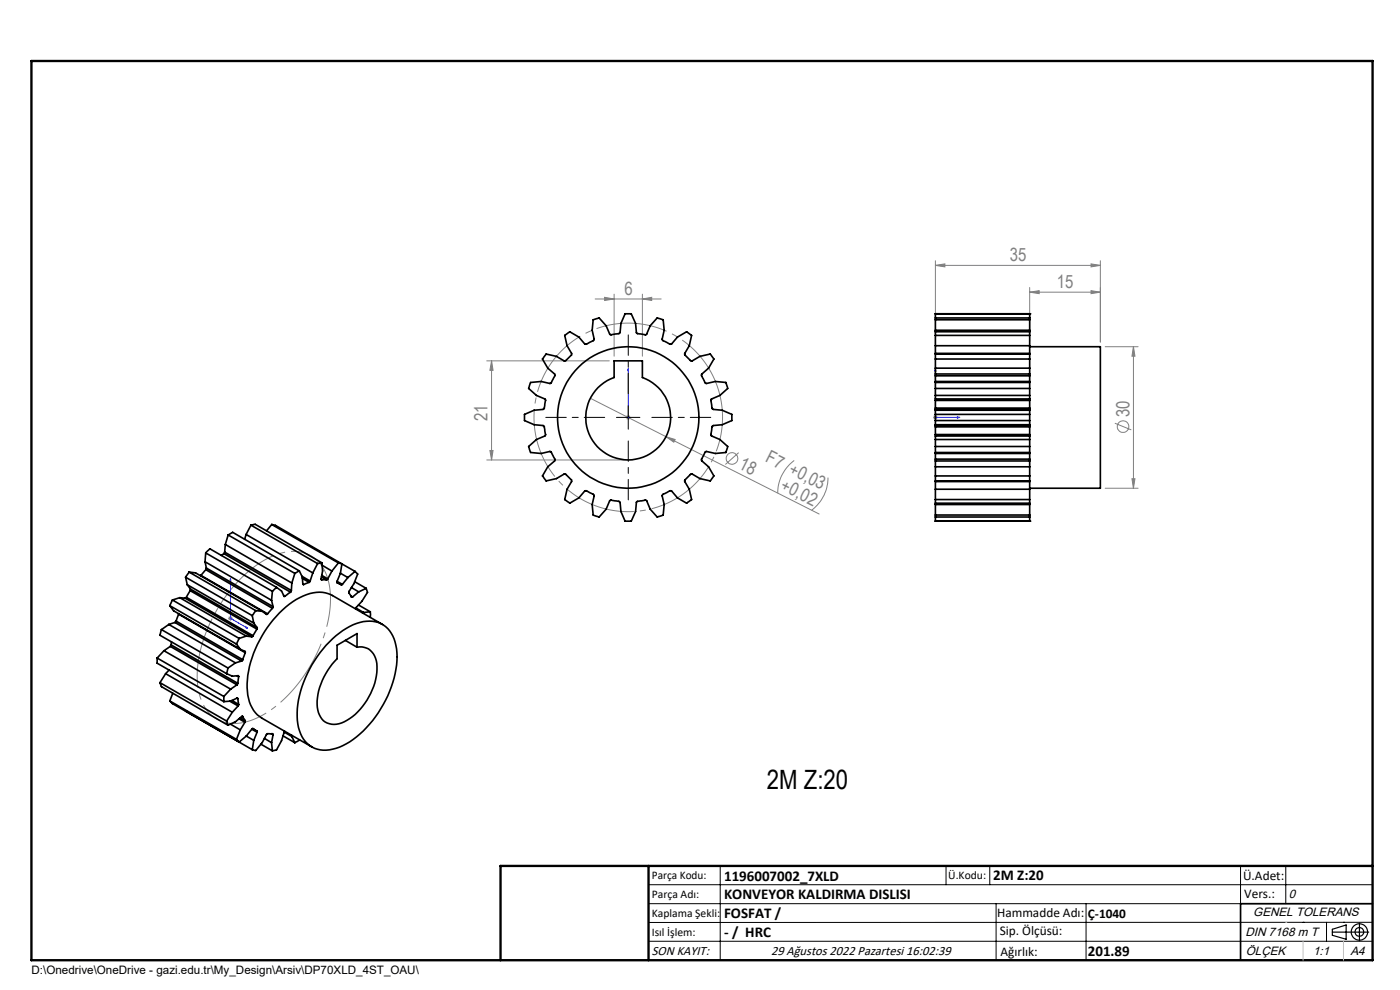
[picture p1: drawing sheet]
<svg xmlns="http://www.w3.org/2000/svg" width="297mm" height="210mm" viewBox="0 0 297 210" stroke-linecap="round" stroke-linejoin="round" font-family="sans-serif">
<g fill="none" stroke="#808080" stroke-width=".21">
<path d="M198.4 56.3l2-.3v.6zM198.4 55.3v19.9M198.4 56.3h35M231.5 56l1.9 .3-1.9 .3zM233.4 55.3v17.3M103.3 76.5h26M104.3 76.5v21.1M104.3 76.5l.3 2.1h-.7zM126.3 63.4h14M128.3 63.1l2 .3-2 .3zM130.3 62.4v13.2M136.3 63.4l2-.3v.6z"/>
<path d="M136.3 62.4v13.2M218.4 62l2.1-.3v.6zM218.4 61v11.3M218.4 62h15M231.5 61.7l1.9 .3-1.9 .3zM234.5 73.5h6.9M240.5 73.5l.3 2.1h-.7zM240.5 73.5v30.1M103.3 97.6h29M103.9 95.6h.7l-.3 2zM125.2 84.5l48.6 24.5M132.8 88.5h1"/>
<path d="M132.9 88.2l.7 .7M133.3 88v1.1M133.6 88.2l-.7 .7M141.3 92.6l1.9 .6-.3 .6zM156.7 96l-2.8 2.5M168.5 97.7a8.6 8.6 0 0 0-3.5 6.9M197.9 88.5h1M198.1 88.2l.7 .7M198.4 88v1.1M198.8 88.2l-.7 .7M236.5 89.8l3.5 1.4M175.6 101.3a8.5 8.5 0 0 1-3.4 7"/>
<path d="M234.5 103.6h6.9M240.1 101.6h.7l-.3 2zM48.4 131.2h1M48.5 130.8l.7 .7M48.9 130.7v.9M49.2 130.8l-.7 .7"/>
<circle cx="155.3" cy="97.3" r="1.24"/>
<circle cx="238.2" cy="90.5" r="1.24"/>
</g>
<g fill="none" stroke="#000" stroke-width=".25">
<path d="M282.6 197.7h7.8M282.6 197.1l3-.9v3l-3-.8zM288.4 195.8v3.8M106.2 203.7h185"/>
<circle cx="288.4" cy="197.7" r="1.74"/>
<circle cx="288.4" cy="197.7" r=".93"/>
</g>
<path d="M133.3 78.2v.5v-.5M133.3 78.2v10.3M198.4 78.2v10.3h5.2M198.4 78.2l.2 .5h-.3zM133.3 88.4v.3zM133.3 88.5h.1M203.1 88.4l.5 .1-.5 .2zM48.9 122.7l.1 .5-.2-.1zM48.9 122.7v8.5l3.6 2.1M52.2 133l.3 .3-.3-.1z" fill="none" stroke="#00f" stroke-width=".21"/>
<path d="M152.4 82.7a20 20 0 0 0-33.5-8.1 20 20 0 0 0 9.1 33.2 20 20 0 0 0 24.7-23.9l-.3-1.2" fill="none" stroke="#808080" stroke-width=".21" stroke-dasharray="15.2 1.3 1.3 1.3" stroke-dashoffset="1.9" stroke-linecap="butt"/>
<path d="M69.5 122.6a7.5 7.5 0 0 0-9.9-5.3 24.2 24.2 0 0 0-12.7 10.6 27.9 27.9 0 0 0-4.9 17.6 8.4 8.4 0 0 0 5.5 7.7 12.3 12.3 0 0 0 10.2-2.8 31.6 31.6 0 0 0 12.4-23.5l-.1-2-.5-2.3" fill="none" stroke="#808080" stroke-width=".21" stroke-dasharray="15.2 1.3 1.3 1.3" stroke-dashoffset="4.8" stroke-linecap="butt"/>
<g fill="none" stroke="#000" stroke-width=".21">
<path d="M130.8 88.5h4.9M133.3 86.1v4.9M137.6 187.7h153.6M137.6 191.7h153.6M137.6 199.7h153.6M152.8 183.7v20M200.7 183.7v4M210 183.7v4M211.3 191.7v12M230.4 191.7v12M263.2 183.7v20M272.8 183.7v8"/>
<path d="M276.4 195.6h.1M281.4 195.6v4.1M285 195.6h.1M291.2 195.6l-153.6 .1"/>
</g>
<path d="M291.2 191.7h-28v12" fill="none" stroke="#000" stroke-width=".35"/>
<path d="M6.7 12.9h284.5v190.8h-284.5zM137.6 183.7v20M291.2 183.7h-185v20" fill="none" stroke="#000" stroke-width=".5"/>
<path d="M276.4 199.7v4M285 199.7v4" fill="none" stroke="#c0c0c0" stroke-width=".21"/>
<path d="M272.8 195.6h.1" fill="none" stroke="#c0c0c0" stroke-width=".25"/>
<path d="M128.3 88.5h-12.5M133.3 83.5v-12.5M133.3 93.5v12.5M138.3 88.5h12.5" fill="none" stroke="#000" stroke-width=".21" stroke-dasharray="15.2 1.3 1.3 1.3" stroke-dashoffset="10.9"/>
<g fill="#00f">
<path d="M133.3 88.4v.3zM133.3 78.2v.5z"/>
<path d="M203.1 88.4l.5 .1-.5 .2zM198.4 78.2l.2 .5h-.3z"/>
<path d="M52.2 133l.3 .3-.3-.1zM48.9 122.7l.1 .5-.2-.1z"/>
</g>
<g fill="#808080">
<path d="M141.3 92.6l1.9 .6-.3 .6z"/>
<path d="M136.3 63.4l2-.3v.6zM128.3 63.1l2 .3-2 .3z"/>
<path d="M231.5 61.7l1.9 .3-1.9 .3zM218.4 62l2.1-.3v.6z"/>
<path d="M198.4 56.3l2-.3v.6zM231.5 56l1.9 .3-1.9 .3z"/>
<path d="M104.3 76.5l.3 2.1h-.7zM103.9 95.6h.7l-.3 2z"/>
<path d="M240.5 73.5l.3 2.1h-.7zM240.1 101.6h.7l-.3 2z"/>
</g>
<g fill="none" stroke="#000" stroke-width=".35">
<path d="M115.9 75.1l2.1 .5 1.9 1 1.4-1.4-1-1.9-.5-2.2 .8-.6 .3-.1 1.9 1.1 1.3 1.5h.3l1.6-.9-.4-2 .2-2.3 1.3-.4 1.5 1.7 .8 1.8 .2 .1 1.9-.3 .2-2.1 .9-2h1.3a7.8 7.8 0 0 1 1.1 4l.2 .2 1.7 .2 .3-.1a8.1 8.1 0 0 1 2.2-3.5l1.3 .4 .2 2.3-.4 2 1.4 .8 .6 .1 1.2-1.5 2-1.1 1 .7-.5 2.2-1 1.7 .1 .3 1.2 1.2 .3 .1 1.7-1 2.2-.5 .7 1.1-1.1 1.9-1.5 1.4 .8 1.7 .3 .1 1.9-.4 2.2 .2 .4 1.3a8.1 8.1 0 0 1-3.5 2.3l-.1 .2 .4 1.9 2 .2 2.1 .9v1.3l-2.1 .9-2.1 .3-.3 1.8 .1 .3a8.1 8.1 0 0 1 3.5 2.2l-.4 1.3-2.2 .2-2-.4-1 1.6v.3l1.5 1.3 1.1 2-.7 1-2.2-.5-1.7-1-.3 .1-1.2 1.2-.1 .3 1 1.7 .5 2.2-1 .7-2-1.1-1.2-1.5-.6 .1-1.4 .8 .4 2-.2 2.2-1.3 .5-1.5-1.7-.8-1.9-1.9 .3-.2 .1a7.8 7.8 0 0 1-1.1 4.1h-1.3l-.9-2.1-.1-1.9-.2-.2-1.9-.3-.9 1.9-1.5 1.7-.6-.2-.7-.3-.2-2.2 .4-1.8-.1-.3-1.5-.8h-.3l-1.3 1.5-1.9 1.1-1.1-.7 .5-2.2 1-1.7-.1-.3-1.3-1.3-1.9 1-2.1 .5-.8-1 1.1-2 1.6-1.5-1-1.7-2 .4-2.2-.2-.5-1.3 1.7-1.5 1.8-.7 .1-.3-.3-1.9-2.1-.2-2-.9v-1.3l2-.9 1.9-.2 .3-.1 .2-2-1.9-.8-1.7-1.5 .5-1.3 2.2-.2 2 .4 .8-1.4 .1-.5-1.5-1.3-1.1-1.9zM130.3 76.5h6v3.6a9 9 0 0 1 4.2 13.8 9 9 0 0 1-14.5 0 9 9 0 0 1 4.3-13.8zM198.4 75.1v1.1M198.4 79.7v1.2M198.4 79.3v.4M198.4 70.4v.7M198.4 75v.1M198.4 67.4v.4M198.4 66.6h.1M198.4 66.6h20M198.4 66.6v.8M198.4 67.8v2.6"/>
<path d="M198.4 71.1v3.9M198.4 76.2v3.1M198.4 78.1h20M198.4 76.2h20M198.4 75.1h20M198.4 79.3h20M198.4 79.7h20M198.4 70.4h20M198.4 71.1h20M198.4 73.3h20M198.4 75h20M198.4 70.1h20"/>
<path d="M198.4 67.8h20M198.4 67.4h20M218.4 75.1v1.1M218.4 79.7v1.2M218.4 79.3v.4M218.4 73.5h15v30.1h-15M218.4 70.4v.7M218.4 75v.1M218.4 67.4v.4M218.4 66.6h.1M218.4 66.6v.8M218.4 67.8v2.6"/>
<path d="M218.4 71.1v3.9M218.4 76.2v3.1M198.4 87.9v1.3M198.4 81.1v1.3M198.4 94.7v1.3M198.4 86.6v.2M198.4 90.3v.2M198.4 84.9v1.7M198.4 90.5v1.7M198.4 84.6v.3M198.4 92.2v.3M198.4 96.2v1.2"/>
<path d="M198.4 97.4v.4M198.4 87.9h20M198.4 89.2h20M198.4 90.1h20M198.4 80.9v.2M198.4 82.4v2.2M198.4 86.8v1.1M198.4 89.2v1.1M198.4 92.5v2.2M198.4 96v.2M198.4 97.8v3.2M198.4 87h20"/>
<path d="M198.4 81.1h20M198.4 82.4h20M198.4 94.7h20M198.4 93.2h20M198.4 96h20M198.4 83.9h20M198.4 96.2h20M198.4 80.9h20M198.4 90.3h20M198.4 86.8h20M198.4 92.5h20M198.4 84.6h20"/>
<path d="M198.4 99h20M198.4 86.6h20M198.4 90.5h20M198.4 84.9h20M198.4 92.2h20M198.4 97.8h20M198.4 97.4h20M218.4 87.9v1.3M218.4 81.1v1.3M218.4 94.7v1.3M218.4 86.6v.2M218.4 90.3v.2"/>
<path d="M218.4 84.9v1.7M218.4 90.5v1.7M218.4 84.6v.3M218.4 92.2v.3M218.4 96.2v1.2M218.4 97.4v.4M218.4 80.9v.2M218.4 82.4v2.2M218.4 86.8v1.1M218.4 89.2v1.1M218.4 92.5v2.2M218.4 96v.2"/>
<path d="M218.4 97.8v3.2M43.5 119.2l14.1 8.1M43.5 119.2l.3 1.3M43.6 117.3l.9-.9 14.2 8.2M43.6 117.3l14.2 8.1M43.6 117.3l-.1 1.9M47.5 117.4l-.5 .4M47.5 117.4l14.1 8.2M47.7 117.1l-.2 .3M47.7 117.1l14.1 8.2M47.8 115.5l14.1 8.2M47.8 115.5l-.1 1.6"/>
<path d="M48.4 113.5l1-.6 14.1 8.2M48.4 113.5l14.1 8.1M48.4 113.5l-.6 2M52.2 113.4l14.2 8.1M52.2 113.4l-.3 1M53.2 111.4l1-.2 14.1 8.2M53.2 111.4l14.2 8.1M53.2 111.4l-1 2M57.6 111.3l.8 .1 14.1 8.2M57.6 111.3l14.2 8.1M57.6 111.3l-1 1.3M67.4 119.5l-1 2"/>
<path d="M68.3 119.4l-.9 .1M68.3 119.4l.1 1.7-.3 1.7 .2 .2M68.3 119.9l2.1 1.2M71.8 119.4l.7 .2M71.8 119.4l-1.4 1.7M72.5 119.6l-.3 2M72.5 119.6l2.8 1.6M198.4 101v1M198.4 106v.7M198.4 102v.2M198.4 109.2v.5M198.4 110.6h.1"/>
<path d="M198.4 110.6h20M198.4 102.2v3.8M198.4 106.7v2.5M198.4 109.7v.9M198.4 101h20M198.4 102h20M198.4 106.7h20M198.4 106h20M198.4 103.8h20M198.4 102.2h20M198.4 109.2h20M198.4 107h20"/>
<path d="M198.4 109.7h20M218.4 101v1M218.4 106v.7M218.4 102v.2M218.4 109.2v.5M218.4 110.6h.1M218.4 102.2v3.8M218.4 106.7v2.5M218.4 109.7v.9M33.3 139.6v1.1l14.2 8.1M33.3 139.6l14.2 8.1M34.3 133.6l-.4 1.2 14.2 8.1"/>
<path d="M34.3 133.6l14.1 8.1M34.8 138l14.1 8.2M34.8 138l-1.5 1.6M35.8 132.5l-1.5 1.1M35.8 132.5l14.2 8.1M36 128.5l14.2 8.1M36 128.5l.8 1.1 14.2 8.1M36.1 137.1l14.2 8.2M36.1 137.1l-1.3 .9M36.3 136.8l-.2 .3M36.3 136.8l14.1 8.1M36.4 136.1l-.1 .7"/>
<path d="M36.6 127.3l-.6 1.2M36.6 127.3l14.1 8.1M37.1 132l-1.3 .5M37.1 132l14.2 8.2M37.4 131.8l-.3 .2M37.4 131.8l14.1 8.1M37.9 130.3l-.5 1.5M37.9 130.2v.1M37.9 130.3l14.1 8.2M38.1 126.8l-1.5 .5M38.1 126.8l14.1 8.1M38.1 126.8l1.2 .1"/>
<path d="M39.3 126.9l14.1 8.2M39.4 122.4l14.1 8.2M39.4 122.4l.3 1.6M39.5 126.7l-.2 .2M39.5 126.7l14.2 8.2M39.7 124l14.1 8.2M39.7 124l.7 .9M40.1 121.3l-.7 1.1M40.1 121.3l14.2 8.2M40.1 121.3l1.4 .2 14.1 8.2M40.4 125.3l-.9 1.4M40.4 125.3l14.1 8.1"/>
<path d="M40.4 124.9v.4M40.4 124.9l14.1 8.2M42.6 122.1h-.1M42.6 122.1l14.2 8.1M43.7 120.9l-1.1 1.2M43.7 120.9l14.1 8.1M43.8 120.5l-.1 .4M43.8 120.5l14.1 8.2M50.2 136.6l.8 1.1M50.7 135.4l-.5 1.2M51 137.7l1 .5v.3M51.5 139.9l-.2 .3"/>
<path d="M52 138.5l-.5 1.4M52.2 134.9l-1.5 .5M52.2 134.9l1.2 .2M53.5 130.6l.3 1.6M53.7 134.9l-.3 .2M53.8 132.2l.7 .9M54.3 129.5l-.8 1.1M54.3 129.5l1.3 .2M54.5 133.4l-.8 1.5M54.5 133.1v.3M55.6 129.7l1 .6 .2-.1M57.6 127.3l.3 1.4"/>
<path d="M57.8 129l-1 1.2M57.8 125.4l-.2 1.9M57.9 128.7l-.1 .3M58.7 124.6l-.9 .8M58.7 124.6l1 .8 .6 1.1h.2M60.1 126.3l.4 .2M61.6 125.6l-1.1 .9M61.8 125.3l-.2 .3M61.9 123.7l-.1 1.6M62.5 121.6l-.6 2.1M63.5 121.1l-1 .5M63.5 121.1l.6 1.3 .1 1.5"/>
<path d="M64 122.2l1.8 1.1M64.1 122.7l1.5 .8M64.2 123.9l.2 .1M65.6 123.5l-1.2 .5M65.8 123.3l-.2 .2M66.4 121.5l-.6 1.8M68.2 122.9l.1 .1M68.2 122.4l1.1 .6M68.3 123h1M68.3 122.1l1.2 .7M69.5 122.8l-.2 .2M70.4 121.1l-.9 1.7"/>
<path d="M70.6 135.5a12.3 12.3 0 0 1 7.8-3.7 5.6 5.6 0 0 1 5.6 5.1 19.6 19.6 0 0 1-3.2 13.4 18.9 18.9 0 0 1-9.5 8.4 5.8 5.8 0 0 1-8-4.4 20.1 20.1 0 0 1 4-15l1.9-2.4zM71.5 136.9l4.2-2.5v2.9a3.5 3.5 0 0 1 4.2 3.4 13.6 13.6 0 0 1-7.4 12.6 3.6 3.6 0 0 1-5.2-3.3 13.9 13.9 0 0 1 4.2-10.3zM71.5 123.3v.3M71.5 123.5l.5 .3M71.5 123.3l1.1 .7M71.5 123.6l.9 .5 .2-.1M71.5 123.6h.1M72.2 121.6l-.7 1.7M72.2 121.6l1.6 .9M73.3 135.8l2.4 1.5M73.8 122.5l-1.2 1.5M74.4 126.4l.4 .2"/>
<path d="M74.5 124.6l1.6 .9M75.2 123.4l2.5 1.4M75.3 121.2l.5 .5a9.2 9.2 0 0 1-1.8 3.7 1.41 1.41 0 0 0 .6 1.2h.2M75.3 121.2l-1.5 1.3M75.5 129l1.6 .9M76.1 128.3l2.5 1.5M76.1 125.5l-1.3 1.1M77.1 129.9l-.2 .1M77.7 124.8l.2 .7a9.5 9.5 0 0 1-2.4 3.4l-.1 .2M77.7 124.8l-1.6 .7M78.6 129.8l-.1 1.1M78.6 129.8l-1.5 .1"/>
<path d="M81.1 132.5l-10.6-6.2a7 7 0 0 0-6.9 .5 23.1 23.1 0 0 0-11.2 19.1 7.4 7.4 0 0 0 3.1 6.4l10.6 6.1M33.9 144.8l.4 .9 14.1 8.1M33.9 144.8l14.2 8.2M35.1 142.9l14.2 8.2M35.1 142.9l-1.2 1.9M35.9 142.1l-.8 .8M36 148.7l.6 .6 16.9 9.7M36 148.7l14.2 8.1M36.7 147.1l-.7 1.6M39.4 150.8h.1M47.5 147.7v1.1M48.1 142.9l1.2 .5 1.3-.1v.2"/>
<path d="M48.1 153l.3 .8M48.4 141.7l-.3 1.2M48.7 148.7l1.8 1M48.9 153.6l2.1 1.2M48.9 146.2l-1.4 1.5M49.2 148.6l1.4 .8M49.3 151.1l-1.2 1.9M50 140.6l-1.6 1.1M50.3 148.1l.1 .1M50.3 145.3l-1.4 .9M50.3 148.1l-1.4 .6-1.4 .1M50.3 143.4l.3 .1"/>
<path d="M50.4 144.9l-.1 .4M50.4 148.2l.2 1.2M50.5 149.7l-1.2 1.4M50.6 143.5l-.2 1.4M50.6 149.4l-.1 .3M50.7 152.5l1.3 .7M50.9 152.3l1.1 .6M51 154.8l-.8 2M51.3 140.2l-1.3 .4M51.4 151.9l.1 .1M51.5 152l.5 .9M51.5 152h-.2l-1.3 1.1-1.6 .7"/>
<path d="M52 153.2l-1 1.6M52 152.9v.3M52.2 156.1l-1.5 1.3-.5-.6M52.2 156.1l1.6 .9M53.4 154.7l-1.2 1.4M53.4 154.7l1.1 .6M53.6 154.5l.5 .3M53.7 154.5v.1M53.7 154.6l.8 .4v.3M53.7 154.6l-.3 .1M53.8 157l-.3 2M54.5 155.3l-.7 1.7"/>
<path d="M55.4 157.9l2.4 1.4M56.1 156.6l1.5 .9M57.6 155.6l.3 .2M57.6 157.5l.2 1.8M57.9 155.8l-.1-.2-1.2 .1a7.7 7.7 0 0 1-2.3 3.5l-.8-.2M57.9 155.8l-.3 1.7M60 156.1l2.5 1.4M60.3 155.3l1.6 .9M60.4 155.1l-.1 .2a8.5 8.5 0 0 1-1.7 3.8l-.8 .2M61.9 156.2l.6 1.3M61.9 156v.2M63.5 156.9l-1 .6"/>
<circle cx="133.3" cy="88.5" r="15"/>
</g>
<text font-size="5.6" x="162.7" y="167.3">2M Z:20</text>
<g font-size="3.9" fill="#808080">
<text x="214.2" y="55.4">35</text>
<text x="132.5" y="62.5">6</text>
<text x="224.2" y="61.1">15</text>
<text x="103.4" y="89.4" transform="rotate(-90 103.4 89.4)">21</text>
<text x="239.6" y="88.4" transform="rotate(-90 239.6 88.4)">30</text>
<text x="156.5" y="99.3" transform="rotate(27 156.5 99.3)">18</text>
<text x="162.2" y="97.9" transform="rotate(27 162.2 97.9)">F7 +0,03</text>
<text x="165.4" y="103.8" transform="rotate(27 165.4 103.8)">+0,02</text>
</g>
<g font-size="3.2">
<text x="153.6" y="186.8">1196007002_7XLD</text>
<text x="153.6" y="190.8">KONVEYOR KALDIRMA DISLISI</text>
<text x="210.7" y="186.6">2M Z:20</text>
<text x="153.6" y="194.8">FOSFAT /</text>
<text x="153.6" y="198.8">- / HRC</text>
<text x="230.8" y="202.8">201.89</text>
</g>
<g font-size="2.8">
<text x="263.7" y="186.7">Ü.Adet:</text>
<text x="263.9" y="190.5">Vers.:</text>
<text x="211.5" y="194.5">Hammadde Adı:</text>
<text x="230.8" y="194.7">Ç-1040</text>
<text x="138.3" y="202.6">SON KAYIT:</text>
<text x="163.6" y="202.6">29 Ağustos 2022 Pazartesi 16:02:39</text>
<text x="212.1" y="198.4">Sip. Ölçüsü:</text>
<text x="212.2" y="202.7">Ağırlık:</text>
</g>
<g font-size="2.6">
<text x="273.4" y="190.4">0</text>
<text x="265.9" y="194.4">GENEL TOLERANS</text>
<text x="264.2" y="198.5">DIN 7168 m T</text>
<text x="264.3" y="202.6">ÖLÇEK</text>
<text x="278.5" y="202.6">1:1</text>
<text x="286.5" y="202.6">A4</text>
</g>
<g font-size="2.5">
<text x="138.3" y="186.4">Parça Kodu:</text>
<text x="138.3" y="190.5">Parça Adı:</text>
<text x="201.2" y="186.5">Ü.Kodu:</text>
<text x="138.3" y="194.5">Kaplama Şekli:</text>
<text x="138.3" y="198.6">Isıl İşlem:</text>
<text x="6.7" y="206.7">D:\Onedrive\OneDrive - gazi.edu.tr\My_Design\Arsiv\DP70XLD_4ST_OAU\</text>
</g>
</svg>
